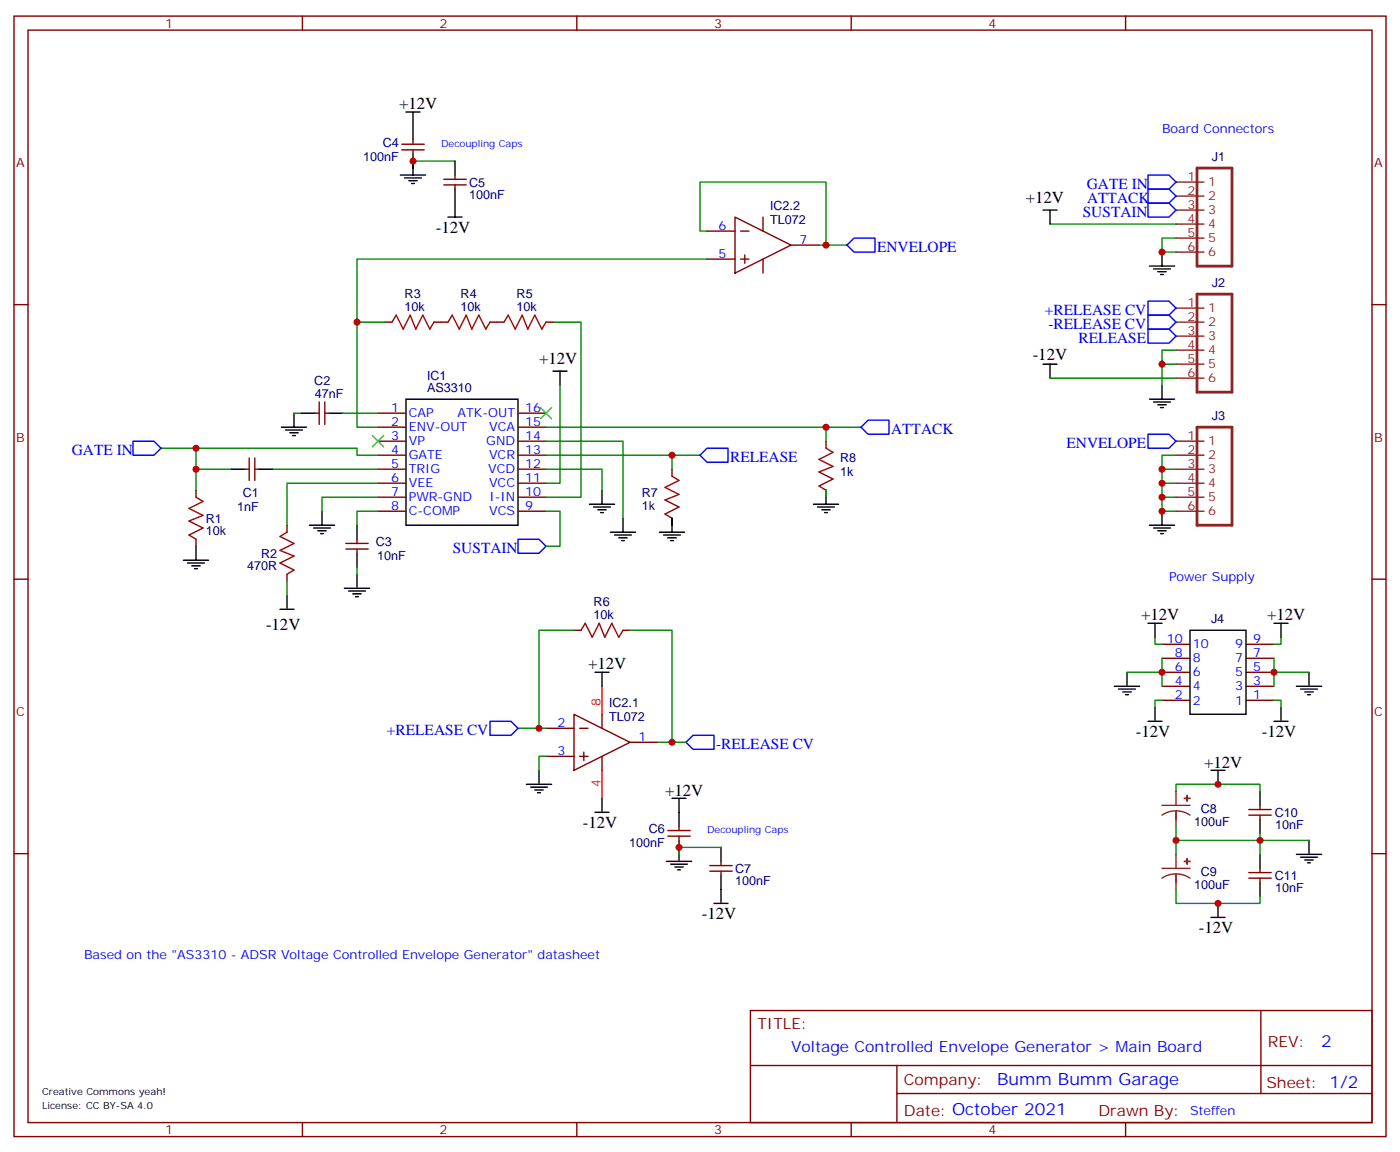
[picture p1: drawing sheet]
<svg xmlns="http://www.w3.org/2000/svg" width="353mm" height="290mm" viewBox="0 0 353 290" stroke-linecap="round" stroke-linejoin="round" font-family="sans-serif">
<g fill="none" stroke="#000" stroke-width=".35">
<path d="M102.3 28.2h3.5M104.1 28.2v7.1M104.1 38.8v5.3M100.9 44.1h6.3M102 44.8h4.2M103 45.5h2.1M103.7 46.2h.7M112.9 54.7h3.5M114.7 40.6v3.5M114.7 47.6v7.1M262.8 52.9h3.5M264.6 52.9v3.5"/>
<path d="M289.6 67h6.4M290.7 67.7h4.2M291.7 68.4h2.2M292.5 69.1h.7M292.8 63.5v3.5M139.3 93.5h3.6M141.1 93.5v3.5M262.8 91.7h3.5M264.6 91.7v3.5M292.8 97v3.5M58.2 118.2h3.5M65.3 118.2h3.5"/>
<path d="M70.9 107.6h6.4M72 108.3h4.2M73 109h2.1M73.7 109.7h.7M74.1 104.1v3.5M75.8 104.1h3.6M82.9 104.1h3.5M102.3 100.5h28.2v31.8h-28.2zM289.6 100.5h6.4M290.7 101.2h4.2M291.7 102h2.2M292.5 102.7h.7"/>
<path d="M49.4 137.6v3.5M78 132.3h6.3M79 133h4.3M80.1 133.7h2.1M80.8 134.4h.7M81.1 128.8v3.5M90 132.3v3.5M90 139.3v3.6M148.5 127h6.4M149.6 127.7h4.2M150.6 128.4h2.2M151.3 129.1h.7"/>
<path d="M151.7 123.5v3.5M153.8 134.1h6.4M154.9 134.8h4.2M155.9 135.5h2.1M156.6 136.2h.7M157 130.5v3.6M166.2 134.1h6.3M167.2 134.8h4.2M168.3 135.5h2.1M169 136.2h.7M169.3 130.5v3.6M205 127h6.3"/>
<path d="M206 127.7h4.3M207.1 128.4h2.1M207.8 129.1h.7M208.1 123.5v3.5M289.6 132.3h6.4M290.7 133h4.2M291.7 133.7h2.2M292.5 134.4h.7M292.8 128.8v3.5M46.2 141.1h6.4M47.3 141.8h4.2M48.3 142.5h2.1"/>
<path d="M49 143.2h.7M70.6 153.5h3.5M72.3 149.9v3.6M86.8 148.2h6.3M87.8 148.9h4.3M88.9 149.6h2.1M89.6 150.3h.7M90 144.6v3.6M289.3 157h3.5M291 157v3.5M299.9 158.7h14.1v21.2h-14.1zM321 157h3.6"/>
<path d="M322.8 157v3.5M149.9 169.3h3.6M151.7 169.3v3.6M280.8 172.9h6.4M281.9 173.6h4.2M282.9 174.3h2.1M283.6 175h.7M284 169.3v3.6M291 178.2v3.5M322.8 178.2v3.5M326.7 172.9h6.3M327.7 173.6h4.3"/>
<path d="M328.8 174.3h2.1M329.5 175h.7M329.8 169.3v3.6M132.6 197.6h6.4M133.7 198.3h4.2M134.8 199h2.1M135.5 199.7h.7M135.8 194v3.6M289.3 181.7h3.5M305.2 194h3.5M306.9 194v3.6M317.5 199.3v3.5"/>
<path d="M321 181.7h3.6M149.9 204.6h3.6M151.7 201.1v3.5M167.9 217h6.4M169 217.7h4.2M169.3 201.1h3.6M170 218.4h2.2M170.7 219.1h.7M171.1 201.1v7M171.1 211.7v5.3M181.7 213.4v3.6M317.5 206.4v3.5"/>
<path d="M317.5 215.2v3.5M326.7 215.2h6.3M327.7 215.9h4.3M328.8 216.6h2.1M329.5 217.3h.7M329.8 211.7v3.5M179.9 227.5h3.5M181.7 220.5v7M305.2 231.1h3.5M306.9 227.5v3.6M317.5 222.2v3.6"/>
</g>
<g fill="none" stroke="#870000" stroke-width=".35">
<path d="M3.5 4.1h345.7v282.2h-345.7zM7.1 7.6h338.6v275.2h-338.6zM76.2 4.1v3.5M145.3 4.1v3.5M214.5 4.1v3.5M283.6 4.1v3.5M101.2 37.7h5.7M101.2 36.3h5.7M104.1 35.3v1M104.1 37.7v1.1M111.8 46.6h5.7M111.8 45.2h5.7"/>
<path d="M114.7 44.1v1.1M114.7 46.6v1M178.2 58.2h7M185.2 54.7l14.1 7-14.1 7.1zM186.6 58.2h2.1M192.3 54.7v3.5M3.5 76.7h3.6M178.2 65.3h7M186.6 65.3h2.1M187.7 64.2v2.1M192.3 65.3v3.5M199.3 61.7h7.1"/>
<path d="M345.7 76.7h3.5M97 81.1h1.8M109.4 81.1h3.5M123.5 81.1h3.5M137.6 81.1h1.7M61.7 118.2h1.1M62.8 115.4v5.6M64.2 118.2h1.1M64.2 115.4v5.6M79.4 104.1h1M80.4 101.2v5.7M81.8 104.1h1.1"/>
<path d="M81.8 101.2v5.7M95.2 104.1h7.1M95.2 107.6h7.1M95.2 111.1h7.1M95.2 114.7h7.1M95.2 118.2h7.1M130.5 104.1h7.1M130.5 107.6h7.1M130.5 111.1h7.1M130.5 114.7h7.1M130.5 118.2h7.1M169.3 118.2v1.7"/>
<path d="M208.1 111.1v1.8M49.4 123.5v1.7M49.4 135.8v1.8M72.3 132.3v1.8M87.1 138.3h5.7M87.1 136.9h5.7M90 135.8v1.1M90 138.3v1M95.2 121.7h7.1M95.2 125.2h7.1M95.2 128.8h7.1M130.5 121.7h7.1"/>
<path d="M130.5 125.2h7.1M130.5 128.8h7.1M169.3 130.5v1.8M208.1 123.5v1.7M3.5 145.9h3.6M72.3 144.6v1.8M144.6 158.7h1.8M157 158.7h1.7M345.7 145.9h3.5M144.6 179.9l14.1 7.1-14.1 7zM151.7 179.9v3.5M292.8 162.3h7.1"/>
<path d="M292.8 165.8h7.1M292.8 169.3h7.1M292.8 172.9h7.1M292.8 176.4h7.1M314 162.3h7M314 165.8h7M314 169.3h7M314 172.9h7M314 176.4h7M137.6 183.4h7M137.6 190.5h7M146 183.4h2.2"/>
<path d="M146 190.5h2.2M147.1 189.4v2.2M151.7 190.5v3.5M158.7 187h7.1M3.5 215h3.6M168.3 210.6h5.6M168.3 209.2h5.6M171.1 208.1v1.1M171.1 210.6v1.1M178.9 219.4h5.6M178.9 218h5.6M181.7 217v1"/>
<path d="M181.7 219.4v1.1M314.7 203.9h5.6M314.7 205.3h5.6M314.7 219.8h5.6M317.5 202.8v1.1M317.5 205.3v1.1M317.5 218.7v1.1M345.7 215h3.5M314.7 221.2h5.6M317.5 221.2v1M189.1 254.5h156.6v28.3h-156.6zM317.7 254.6v20.8"/>
<path d="M189.1 268.4h156.5M226 275.4h119.6M226 268.4v14.1M76.2 282.8v3.5M145.3 282.8v3.5M214.5 282.8v3.5M283.6 282.8v3.5"/>
</g>
<path d="M98.8 81.1l1-1.7 1.8 3.5 1.8-3.5 1.4 3.5 1.7-3.5 1.8 3.5 1.1-1.8M112.9 81.1l1-1.7 1.8 3.5 1.8-3.5 1.4 3.5 1.7-3.5 1.8 3.5 1.1-1.8M127 81.1l1.1-1.7 1.7 3.5 1.8-3.5 1.4 3.5 1.8-3.5 1.7 3.5 1.1-1.8M169.3 119.9l1.8 1.1-3.5 1.8 3.5 1.7-3.5 1.4 3.5 1.8-3.5 1.8 1.7 1M208.1 112.9l1.8 1-3.5 1.8 3.5 1.8-3.5 1.4 3.5 1.7-3.5 1.8 1.7 1.1M49.4 125.2l1.8 1.1-3.6 1.8 3.6 1.7-3.6 1.4 3.6 1.8-3.6 1.8 1.8 1M72.3 134.1l-1.7 1 3.5 1.8-3.5 1.7 3.5 1.5-3.5 1.7 3.5 1.8-1.8 1M146.4 158.7l1.1-1.7 1.7 3.5 1.8-3.5 1.4 3.5 1.8-3.5 1.7 3.5 1.1-1.8" fill="none" stroke="#a10000" stroke-width=".35"/>
<g fill="none" stroke="#008700" stroke-width=".35">
<path d="M114.7 40.6h-10.6v1.7M178.2 58.2h-1.8v-12.3h31.7v15.8h-1.7M264.6 56.4h31.7M296.3 60h-3.5v3.5h3.5M178.2 65.3h-88.2v42.3h5.2M208.1 61.7h5.3M90 81.1h7M139.3 81.1h7.1v44.1h-8.8M141.1 97v24.7h-3.5M264.6 95.2h31.7M292.8 91.7h3.5M296.3 88.2h-3.5v8.8"/>
<path d="M40.6 112.9h8.8v10.6M49.4 112.9h40.6v1.8h5.2M49.4 118.2h8.8M68.8 118.2h26.4M74.1 104.1h1.7M86.4 104.1h8.8M137.6 118.2h14.1v5.3M137.6 111.1h19.4v19.4M137.6 114.7h31.7v3.5M137.6 107.6h70.5M169.3 114.7h7.1M217 107.6h-8.9v3.5"/>
<path d="M292.8 118.2h3.5M296.3 114.7h-3.5v10.5M95.2 121.7h-22.9v10.6M95.2 125.2h-14.1v3.6M95.2 128.8h-5.2v3.5M137.6 128.8h3.5v8.8h-3.5M169.3 130.5v1.8M208.1 123.5v1.7M292.8 121.7h3.5M296.3 125.2h-3.5v3.6h3.5M72.3 146.4v3.5M90 142.9v1.7"/>
<path d="M144.6 158.7h-8.8v24.7M158.7 158.7h10.6v28.3h-3.5M284 169.3h8.8M291 160.5v1.8h1.8M292.8 176.4h-1.8v1.8M292.8 165.8v7.1M321 176.4h1.8v1.8M321 165.8v7.1M321 169.3h8.8M322.8 160.5v1.8h-1.8M130.5 183.4h7.1M137.6 190.5h-1.8v3.5"/>
<path d="M169.3 187h3.6M296.3 199.3v-1.7h21.2v1.7M181.7 213.4h-10.6v1.8M296.3 211.7h33.5M296.3 208.1v7.1M317.5 209.9v5.3M296.3 224v3.5h21.2v-1.7"/>
</g>
<path d="M93.8 109.7l2.9 2.8M96.7 109.7l-2.9 2.8M136.2 102.7l2.8 2.8M139 102.7l-2.8 2.8" fill="none" stroke="#3c3" stroke-width=".35"/>
<path d="M151.7 172.9v7M151.7 194v7.1" fill="none" stroke="#f00" stroke-width=".35"/>
<g fill="none" stroke="#8c2424" stroke-width=".35">
<path d="M296.3 45.9h7.1M296.3 49.4h7.1M296.3 52.9h7.1M296.3 56.4h7.1M296.3 60h7.1M296.3 63.5h7.1M296.3 77.6h7.1M296.3 81.1h7.1M296.3 84.7h7.1M296.3 88.2h7.1M296.3 91.7h7.1M296.3 95.2h7.1"/>
<path d="M296.3 111.1h7.1M296.3 114.7h7.1M296.3 118.2h7.1M296.3 121.7h7.1M296.3 125.2h7.1M296.3 128.8h7.1M296.3 199.3v3.5M292.8 202.8h7.1M292.8 218.7h7.1M296.3 204.3l-1.8 .2-1.7 .8M296.3 204.3l1.9 .2 1.7 .8M296.3 204.3v3.8"/>
<path d="M296.3 215.2v3.5M296.3 220.1l-1.8 .3-1.7 .8M296.3 220.1l1.9 .3 1.7 .8M296.3 220.1v3.9"/>
</g>
<g fill="#8c2424" stroke="#8c2424" stroke-width=".35">
<path d="M298.4 201.1h1.5z"/>
<path d="M299.1 200.4l.1 1.4z"/>
<path d="M298.4 217h1.5z"/>
<path d="M299.1 216.3l.1 1.4z"/>
</g>
<path d="M301.6 42.3h8.8v24.7h-8.8zM301.6 74.1h8.8v24.7h-8.8zM301.6 107.6h8.8v24.7h-8.8z" fill="none" stroke="#8c2424" stroke-width=".71"/>
<g fill="none" stroke="#00f" stroke-width=".35">
<path d="M215.2 60h5.3v3.5h-5.3l-1.8-1.8zM289.3 44.1h5.3l1.7 1.8-1.7 1.7h-5.3zM289.3 47.6h5.3l1.7 1.8-1.7 1.8h-5.3zM289.3 51.2h5.3l1.7 1.7-1.7 1.8h-5.3zM289.3 75.8h5.3l1.7 1.8-1.7 1.8h-5.3zM289.3 79.4h5.3l1.7 1.7-1.7 1.8h-5.3zM289.3 82.9h5.3l1.7 1.8-1.7 1.7h-5.3zM33.5 111.1h5.3l1.8 1.8-1.8 1.8h-5.3zM178.2 112.9h5.2v3.5h-5.2l-1.8-1.7zM218.7 105.8h5.3v3.6h-5.3l-1.7-1.8zM289.3 109.4h5.3l1.7 1.7-1.7 1.8h-5.3zM130.5 135.8h5.3l1.8 1.8-1.8 1.7h-5.3z"/>
<path d="M123.5 181.7h5.3l1.7 1.7-1.7 1.8h-5.3zM174.6 185.2h5.3v3.5h-5.3l-1.7-1.7z"/>
</g>
<g fill="#c00">
<circle cx="135.8" cy="183.4" r=".88"/>
<circle cx="208.1" cy="61.7" r=".88"/>
<circle cx="171.1" cy="213.4" r=".88"/>
<circle cx="104.1" cy="40.6" r=".88"/>
<circle cx="90" cy="81.1" r=".88"/>
<circle cx="306.9" cy="197.6" r=".88"/>
<circle cx="306.9" cy="227.5" r=".88"/>
<circle cx="317.5" cy="211.7" r=".88"/>
<circle cx="321" cy="169.3" r=".88"/>
<circle cx="296.3" cy="211.7" r=".88"/>
<circle cx="292.8" cy="169.3" r=".88"/>
<circle cx="49.4" cy="118.2" r=".88"/>
<circle cx="49.4" cy="112.9" r=".88"/>
<circle cx="169.3" cy="187" r=".88"/>
<circle cx="169.3" cy="114.7" r=".88"/>
<circle cx="208.1" cy="107.6" r=".88"/>
<circle cx="292.8" cy="63.5" r=".88"/>
<circle cx="292.8" cy="91.7" r=".88"/>
<circle cx="292.8" cy="128.8" r=".88"/>
<circle cx="292.8" cy="125.2" r=".88"/>
<circle cx="292.8" cy="118.2" r=".88"/>
<circle cx="292.8" cy="121.7" r=".88"/>
</g>
<g font-size="4.2">
<text x="100.5" y="27.5">+12V</text>
<text x="258.5" y="51.2">+12V</text>
<text x="109.8" y="58.6">-12V</text>
<text x="135.8" y="91.7">+12V</text>
<text x="260.2" y="90.7">-12V</text>
<text x="67" y="158.7">-12V</text>
<text x="287.5" y="156.3">+12V</text>
<text x="319.3" y="156.3">+12V</text>
<text x="148.2" y="168.6">+12V</text>
<text x="286.2" y="185.6">-12V</text>
<text x="318" y="185.6">-12V</text>
<text x="303.4" y="193.3">+12V</text>
<text x="167.6" y="200.4">+12V</text>
<text x="146.9" y="208.5">-12V</text>
<text x="176.8" y="231.5">-12V</text>
<text x="302.1" y="235">-12V</text>
</g>
<g font-size="4.2" fill="#00f">
<text x="332.9" y="263.8">2</text>
<text x="251.3" y="273.4">Bumm Bumm Garage</text>
</g>
<g font-size="3.9" fill="#00f">
<text x="273.8" y="47.6">GATE IN</text>
<text x="273.9" y="51.2">ATTACK</text>
<text x="272.8" y="54.7">SUSTAIN</text>
<text x="221" y="63.5">ENVELOPE</text>
<text x="263.3" y="79.4">+RELEASE CV</text>
<text x="264.2" y="82.9">-RELEASE CV</text>
<text x="271.8" y="86.4">RELEASE</text>
<text x="224.5" y="109.4">ATTACK</text>
<text x="268.8" y="112.9">ENVELOPE</text>
<text x="18.1" y="114.7">GATE IN</text>
<text x="184" y="116.4">RELEASE</text>
<text x="114.1" y="139.3">SUSTAIN</text>
<text x="97.5" y="185.2">+RELEASE CV</text>
<text x="180.4" y="188.7">-RELEASE CV</text>
<text x="199.3" y="265">Voltage Controlled Envelope Generator &gt; Main Board</text>
</g>
<g font-size="3.9" fill="#800">
<text x="190.9" y="259.1">TITLE:</text>
<text x="319.5" y="263.8">REV:</text>
<text x="227.8" y="273.3">Company:</text>
<text x="319.1" y="273.9">Sheet: 1/2</text>
<text x="227.8" y="281">Date: October 2021</text>
<text x="276.8" y="281.1">Drawn By:</text>
</g>
<g font-size="3.2" fill="#800">
<text x="41.6" y="7.1">1</text>
<text x="110.8" y="7.1">2</text>
<text x="179.9" y="7.1">3</text>
<text x="249.1" y="7.1">4</text>
<text x="4.1" y="42.2">A</text>
<text x="346.3" y="42.2">A</text>
<text x="4.1" y="111.3">B</text>
<text x="346.3" y="111.3">B</text>
<text x="4.1" y="180.4">C</text>
<text x="346.3" y="180.4">C</text>
<text x="41.6" y="285.7">1</text>
<text x="110.8" y="285.7">2</text>
<text x="179.9" y="285.7">3</text>
<text x="249.1" y="285.7">4</text>
</g>
<g font-size="3.2" fill="#00f">
<text x="292.8" y="33.5">Board Connectors</text>
<text x="181.1" y="57.9">6</text>
<text x="181.1" y="64.9">5</text>
<text x="201.4" y="61.4">7</text>
<text x="98.5" y="103.7">1</text>
<text x="98.5" y="107.2">2</text>
<text x="103" y="105.1">CAP</text>
<text x="115.3" y="105.1">ATK-OUT</text>
<text x="132.3" y="107.2">15</text>
<text x="132.3" y="103.7">16</text>
<text x="98.5" y="110.8">3</text>
<text x="103" y="108.7">ENV-OUT</text>
<text x="103" y="112.2">VP</text>
<text x="122.5" y="112.2">GND</text>
<text x="123.3" y="108.7">VCA</text>
<text x="132.3" y="110.8">14</text>
<text x="98.5" y="114.3">4</text>
<text x="98.5" y="117.8">5</text>
<text x="103" y="115.7">GATE</text>
<text x="103" y="119.2">TRIG</text>
<text x="123" y="119.2">VCD</text>
<text x="123.2" y="115.7">VCR</text>
<text x="132.3" y="117.8">12</text>
<text x="132.3" y="114.3">13</text>
<text x="98.5" y="121.4">6</text>
<text x="98.5" y="124.9">7</text>
<text x="103" y="122.8">VEE</text>
<text x="123.2" y="122.8">VCC</text>
<text x="132.3" y="124.9">10</text>
<text x="132.3" y="121.4">11</text>
<text x="98.5" y="128.4">8</text>
<text x="103" y="126.3">PWR-GND</text>
<text x="103" y="129.8">C-COMP</text>
<text x="123.3" y="129.8">VCS</text>
<text x="123.3" y="126.3">I-IN</text>
<text x="132.3" y="128.4">9</text>
<text x="294.6" y="146.4">Power Supply</text>
<text x="294.1" y="161.9">10</text>
<text x="315.7" y="161.9">9</text>
<text x="296.1" y="165.5">8</text>
<text x="300.6" y="163.3">10</text>
<text x="300.6" y="166.9">8</text>
<text x="311.2" y="163.3">9</text>
<text x="311.2" y="166.9">7</text>
<text x="315.7" y="165.5">7</text>
<text x="296.1" y="169">6</text>
<text x="296.1" y="172.5">4</text>
<text x="300.6" y="170.4">6</text>
<text x="300.6" y="173.9">4</text>
<text x="311.2" y="170.4">5</text>
<text x="311.2" y="173.9">3</text>
<text x="315.7" y="169">5</text>
<text x="315.7" y="172.5">3</text>
<text x="296.1" y="176">2</text>
<text x="300.6" y="177.4">2</text>
<text x="311.2" y="177.4">1</text>
<text x="315.7" y="176">1</text>
<text x="140.5" y="183.1">2</text>
<text x="140.5" y="190.1">3</text>
<text x="160.9" y="186.6">1</text>
<text x="21.2" y="241.7">Based on the &quot;AS3310 - ADSR Voltage Controlled Envelope Generator&quot; datasheet</text>
<text x="299.9" y="280.8">Steffen</text>
</g>
<g font-size="3.2" fill="#000080">
<text x="91.5" y="40.6">100nF</text>
<text x="96.5" y="37">C4</text>
<text x="305.3" y="40.6">J1</text>
<text x="118.2" y="47">C5</text>
<text x="118.2" y="50.1">100nF</text>
<text x="194" y="52.9">IC2.2</text>
<text x="194" y="56.4">TL072</text>
<text x="102" y="75.1">R3</text>
<text x="116.1" y="75.1">R4</text>
<text x="130.2" y="75.1">R5</text>
<text x="305.3" y="72.3">J2</text>
<text x="102" y="78.3">10k</text>
<text x="116.1" y="78.3">10k</text>
<text x="130.2" y="78.3">10k</text>
<text x="107.6" y="95.6">IC1</text>
<text x="79.2" y="97">C2</text>
<text x="79.3" y="100.2">47nF</text>
<text x="107.6" y="98.8">AS3310</text>
<text x="305.3" y="105.8">J3</text>
<text x="211.7" y="119.9">1k</text>
<text x="211.7" y="116.4">R8</text>
<text x="61.2" y="125.2">C1</text>
<text x="161.7" y="125.2">R7</text>
<text x="51.9" y="131.7">R1</text>
<text x="59.8" y="128.8">1nF</text>
<text x="161.7" y="128.4">1k</text>
<text x="51.9" y="134.8">10k</text>
<text x="94.7" y="137.6">C3</text>
<text x="62.3" y="143.7">470R</text>
<text x="65.8" y="140.5">R2</text>
<text x="95.1" y="141.1">10nF</text>
<text x="149.6" y="155.9">10k</text>
<text x="149.6" y="152.8">R6</text>
<text x="305.2" y="157">J4</text>
<text x="153.5" y="178.2">IC2.1</text>
<text x="153.5" y="181.7">TL072</text>
<text x="163.5" y="209.9">C6</text>
<text x="300.9" y="208">100uF</text>
<text x="302.5" y="204.8">C8</text>
<text x="321.2" y="205.7">C10</text>
<text x="321.3" y="208.9">10nF</text>
<text x="158.6" y="213.4">100nF</text>
<text x="185.2" y="219.9">C7</text>
<text x="302.5" y="220.7">C9</text>
<text x="321.2" y="221.6">C11</text>
<text x="185.2" y="223">100nF</text>
<text x="300.9" y="223.9">100uF</text>
<text x="321.3" y="224.8">10nF</text>
</g>
<g font-size="3.2" fill="#8d2323">
<text x="299.3" y="45.5">1</text>
<text x="304.4" y="46.9">1</text>
<text x="299.3" y="49">2</text>
<text x="299.3" y="52.6">3</text>
<text x="304.4" y="50.4">2</text>
<text x="304.4" y="54">3</text>
<text x="299.3" y="56.1">4</text>
<text x="299.3" y="59.6">5</text>
<text x="304.4" y="57.5">4</text>
<text x="299.3" y="63.1">6</text>
<text x="304.4" y="61">5</text>
<text x="304.4" y="64.6">6</text>
<text x="299.3" y="77.3">1</text>
<text x="299.3" y="80.8">2</text>
<text x="304.4" y="78.7">1</text>
<text x="304.4" y="82.2">2</text>
<text x="299.3" y="84.3">3</text>
<text x="299.3" y="87.8">4</text>
<text x="304.4" y="85.7">3</text>
<text x="304.4" y="89.3">4</text>
<text x="299.3" y="91.4">5</text>
<text x="299.3" y="94.9">6</text>
<text x="304.4" y="92.8">5</text>
<text x="304.4" y="96.3">6</text>
<text x="299.3" y="110.8">1</text>
<text x="304.4" y="112.2">1</text>
<text x="299.3" y="114.3">2</text>
<text x="299.3" y="117.8">3</text>
<text x="304.4" y="115.7">2</text>
<text x="304.4" y="119.2">3</text>
<text x="299.3" y="121.4">4</text>
<text x="299.3" y="124.9">5</text>
<text x="304.4" y="122.8">4</text>
<text x="299.3" y="128.4">6</text>
<text x="304.4" y="126.3">5</text>
<text x="304.4" y="129.8">6</text>
</g>
<g font-size="3.2" fill="#f00">
<text x="151.3" y="177.8" transform="rotate(-90 151.3 177.8)">8</text>
<text x="151.3" y="198.2" transform="rotate(-90 151.3 198.2)">4</text>
</g>
<g font-size="2.5" fill="#00f">
<text x="111.1" y="37">Decoupling Caps</text>
<text x="178.2" y="209.9">Decoupling Caps</text>
</g>
<g font-size="2.5">
<text x="10.6" y="275.7">Creative Commons yeah!</text>
<text x="10.6" y="279.2">License: CC BY-SA 4.0</text>
</g>
</svg>
